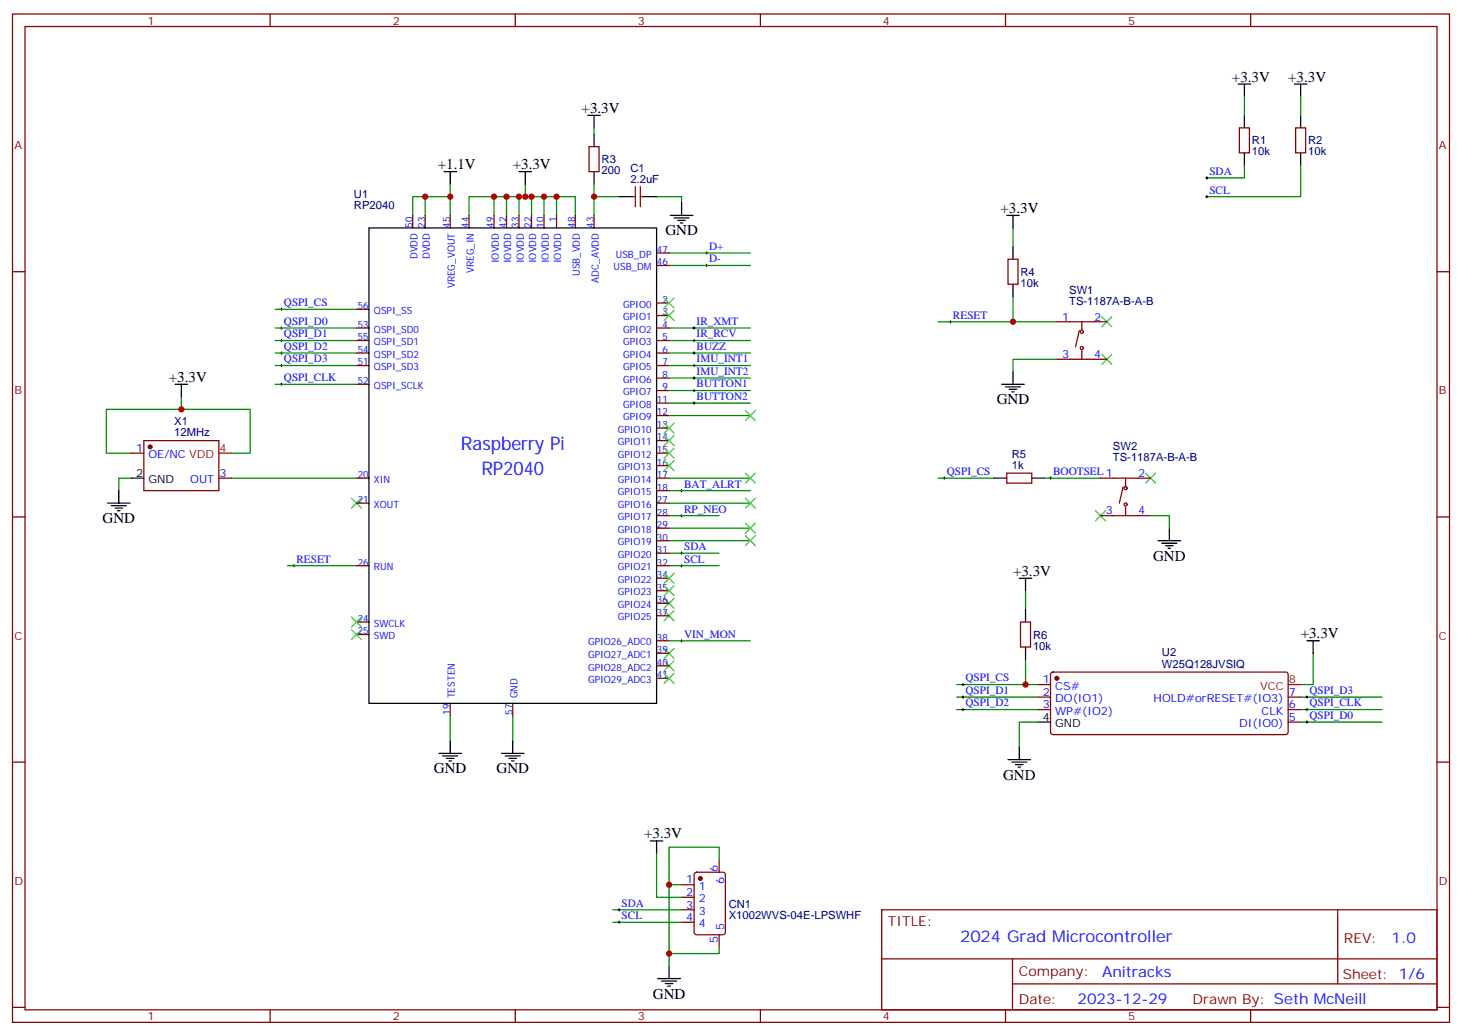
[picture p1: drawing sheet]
<svg xmlns="http://www.w3.org/2000/svg" width="412mm" height="292mm" viewBox="0 0 412 292" stroke-linecap="round" stroke-linejoin="round" font-family="sans-serif">
<g fill="none" stroke="#870000" stroke-width=".35">
<path d="M3.5 4h405.4v284.3h-405.4zM7.1 7.5h398.2v277.3h-398.2zM76.2 4v3.5M145.3 4v3.5M214.5 4v3.5M283.6 4v3.5M352.8 4v3.5M349.6 36.1h2.8v7h-2.8zM365.5 36.1h2.8v7h-2.8zM166.2 41.3h2.8v7.1h-2.8zM178.2 55.5h1M179.2 52.6v5.7"/>
<path d="M180.6 52.6v5.7M180.6 55.5h1.1M3.5 76.6h3.6M116.4 60.7v3.6M119.9 60.7v3.6M127 60.7v3.6M132.3 60.7v3.6M139.3 60.7v3.6M142.9 60.7v3.6M146.4 60.7v3.6M149.9 60.7v3.6M153.5 60.7v3.6"/>
<path d="M157 60.7v3.6M162.3 60.7v3.6M167.6 60.7v3.6M185.2 71.3h3.5M185.2 74.9h3.5M284.3 73.1h2.9v7.1h-2.9zM405.3 76.6h3.6M100.5 99.6h3.6M100.5 87.2h3.6M100.5 96h3.6M100.5 92.5h3.6M185.2 99.6h3.5"/>
<path d="M185.2 96h3.5M185.2 92.5h3.5M185.2 89h3.5M185.2 85.4h3.5M298.1 90.7h14.1M304.4 93.2l-1 4.6M305.2 90.7v2.5M305.2 98.8v2.5M100.5 103.1h3.6M100.5 108.4h3.6M185.2 110.1h3.5M185.2 106.6h3.5"/>
<path d="M185.2 103.1h3.5M185.2 117.2h3.5M185.2 113.7h3.5M298.1 101.3h14.1M37 127.8h3.6M40.6 124.2h21.1v14.2h-21.1zM61.7 134.8h3.6M100.5 134.8h3.6M185.2 127.8h3.5M185.2 134.8h3.5M185.2 138.4h3.5M185.2 131.3h3.5"/>
<path d="M185.2 124.2h3.5M185.2 120.7h3.5M284 133.4h7v2.8h-7zM310.4 134.8h14.2M316.8 137.3l-1.1 4.6M317.5 134.8v2.5M3.5 145.8h3.6M100.5 159.5h3.6M100.5 141.9h3.6M185.2 159.5h3.5M185.2 156h3.5M185.2 152.5h3.5"/>
<path d="M185.2 148.9h3.5M185.2 145.4h3.5M185.2 141.9h3.5M310.4 145.4h14.2M317.5 142.9v2.5M405.3 145.8h3.6M100.5 178.9h3.6M100.5 175.4h3.6M185.2 173.6h3.5M185.2 170.1h3.5M185.2 166.6h3.5M185.2 163.1h3.5"/>
<path d="M287.9 175.4h2.8v7.1h-2.8zM127 198.3v3.6M144.6 198.3v3.6M185.2 191.3h3.5M185.2 187.7h3.5M185.2 184.2h3.5M185.2 180.7h3.5M292.8 193h3.5M292.8 196.6h3.5M296.6 189.7l.4-.2 65.9 .1 .5 .6-.1 16.5-.6 .5-65.9-.1-.5-.7v-16.2zM363.4 196.6h3.5M3.5 214.9h3.6"/>
<path d="M292.8 200.1h3.5M363.4 200.1h3.5M363.4 203.6h3.5M405.3 214.9h3.6M192.3 256.5h3.5M192.3 253h3.5M192.3 249.5h3.5M196 246.2l.5-.2h7.4l.7 .4v16.5l-.5 .6-7.6 .1-.7-.5v-16.4zM202.8 242.4v3.6M248.7 256.5h156.6v28.3h-156.6zM377.3 256.6v20.8M192.3 260.1h3.5"/>
<path d="M202.8 263.6v3.5M248.7 270.4h156.5M285.6 277.4h119.6M285.6 270.4v14.1M3.5 284.1h3.6M76.2 284.8v3.5M145.3 284.8v3.5M214.5 284.8v3.5M283.6 284.8v3.5M352.8 284.8v3.5M405.3 284.1h3.6"/>
<circle cx="305.2" cy="93.6" r=".44"/>
<circle cx="305.2" cy="98.1" r=".44"/>
<circle cx="317.5" cy="137.7" r=".44"/>
<circle cx="317.5" cy="142.2" r=".44"/>
</g>
<g fill="none" stroke="#008700" stroke-width=".35">
<path d="M167.6 36.1v1.7M351 27.2v5.3M366.9 27.2v5.3M119.9 55.5v5.2M127 55.5h-10.6v5.2M127 51.9v8.8M139.3 55.5h-7v5.2M142.9 55.5v5.2M146.4 55.5v5.2M148.2 51.9v3.6M149.9 55.5v5.2M153.5 55.5v5.2"/>
<path d="M157 55.5h5.3v5.2M167.6 55.5h7M167.6 51.9v8.8M185.2 55.5h7.1v1.7M351 46.6v3.6h-10.6M366.9 46.6v8.9h-26.5M139.3 60.7v-5.2h17.7v5.2M188.7 74.9h23M188.7 71.3h23M285.8 64.3v5.3M77.6 96h22.9M77.6 92.5h22.9"/>
<path d="M77.6 99.6h22.9M77.6 87.2h22.9M188.7 96h23M188.7 92.5h23M188.7 99.6h23M264.6 90.7h21.2M285.8 83.7v7h12.3M51.2 111.9v3.5M77.6 108.4h22.9M77.6 103.1h22.9M188.7 103.1h23M188.7 106.6h23"/>
<path d="M188.7 110.1h23M188.7 113.7h23M188.7 117.2h23M298.1 101.3h-12.3v3.5M37 134.8h-3.5v3.6M37 127.8h-7v-12.4h40.6v12.4h-5.3M65.3 134.8h35.2M188.7 134.8h23M188.7 138.4h23M264.6 134.8h15.9M294.6 134.8h15.8M81.1 159.5h19.4"/>
<path d="M188.7 152.5h23M188.7 148.9h23M188.7 159.5h14.1M188.7 156h14.1M188.7 145.4h14.1M188.7 141.9h23M324.6 145.4h5.2v3.5M289.3 166.6v5.3M188.7 180.7h23M269.9 193h22.9M269.9 196.6h22.9M289.3 186v7"/>
<path d="M366.9 196.6h22.9M370.4 184.2v8.8h-3.5M127 201.9v7M144.6 201.9v7M269.9 200.1h22.9M292.8 203.6h-5.3v7.1M366.9 203.6h22.9M366.9 200.1h22.9M172.9 256.5h19.4M185.2 240.7v12.3h7.1M188.7 249.5h3.6M202.8 242.4v-3.5h-14.1v33.5"/>
<path d="M172.9 260.1h19.4M202.8 267.1v1.8h-14.1"/>
</g>
<g fill="none" stroke="#3c3" stroke-width=".35">
<path d="M187.3 84l2.8 2.9M187.3 87.6l2.8 2.8M190.1 84l-2.8 2.9M190.1 87.6l-2.8 2.8M310.8 99.9l2.8 2.8M310.8 89.3l2.8 2.8M313.6 99.9l-2.8 2.8M313.6 89.3l-2.8 2.8M187.3 119.3l2.8 2.8M190.1 119.3l-2.8 2.8M210.3 115.8l2.8 2.8M213.1 115.8l-2.8 2.8"/>
<path d="M187.3 122.8l2.8 2.9M187.3 126.4l2.8 2.8M187.3 129.9l2.8 2.8M190.1 122.8l-2.8 2.9M190.1 126.4l-2.8 2.8M190.1 129.9l-2.8 2.8M210.3 133.4l2.8 2.8M213.1 133.4l-2.8 2.8M323.1 133.4l2.9 2.8M326 133.4l-2.9 2.8M99.1 140.5l2.9 2.8M102 140.5l-2.9 2.8"/>
<path d="M210.3 140.5l2.8 2.8M210.3 147.5l2.8 2.9M210.3 151.1l2.8 2.8M213.1 140.5l-2.8 2.8M213.1 147.5l-2.8 2.9M213.1 151.1l-2.8 2.8M309 144l2.9 2.8M311.9 144l-2.9 2.8M99.1 174l2.9 2.8M99.1 177.5l2.9 2.8M102 174l-2.9 2.8M102 177.5l-2.9 2.8"/>
<path d="M187.3 172.2l2.8 2.8M187.3 168.7l2.8 2.8M187.3 161.6l2.8 2.9M187.3 165.2l2.8 2.8M190.1 172.2l-2.8 2.8M190.1 168.7l-2.8 2.8M190.1 161.6l-2.8 2.9M190.1 165.2l-2.8 2.8M187.3 186.3l2.8 2.9M187.3 182.8l2.8 2.8M187.3 189.9l2.8 2.8M190.1 186.3l-2.8 2.9"/>
<path d="M190.1 182.8l-2.8 2.8M190.1 189.9l-2.8 2.8"/>
</g>
<g fill="none" stroke="#000" stroke-width=".28">
<path d="M340.1 50.2h.7M340.1 55.5h.7M340.4 49.8v.7M340.4 55.1v.7M199 71.3h.7M199 74.9h.7M199.3 71v.7M199.3 74.5v.7M79 92.5h.7M79 96h.7M79 99.6h.7M79 87.2h.7"/>
<path d="M79.4 86.9v.7M79.4 92.1v.8M79.4 95.7v.7M79.4 99.2v.7M195.4 92.5h.7M195.4 96h.7M195.4 99.6h.7M195.8 92.1v.8M195.8 95.7v.7M195.8 99.2v.7M267.8 90.7h.7M268.1 90.4v.7"/>
<path d="M79 103.1h.7M79 108.4h.7M79.4 102.7v.7M79.4 108v.7M195.4 103.1h.7M195.4 106.6h.7M195.4 110.1h.7M195.4 113.7h.7M195.8 102.7v.7M195.8 106.3v.7M195.8 109.8v.7M195.8 113.3v.7"/>
<path d="M191.9 138.4h.7M192.3 138v.7M266 134.8h.7M266.3 134.5v.7M296 134.8h.7M296.3 134.5v.7M82.5 159.5h.8M82.9 159.2v.7M191.9 159.5h.7M191.9 156h.7M191.9 145.4h.7M192.3 145.1v.7"/>
<path d="M192.3 155.6v.8M192.3 159.2v.7M191.9 180.7h.7M192.3 180.3v.7M271.3 193h.7M271.3 196.6h.7M271.6 192.7v.7M271.6 196.2v.7M271.6 199.7v.7M368.3 196.6h.7M368.7 196.2v.7M368.7 199.7v.7"/>
<path d="M271.3 200.1h.7M368.3 200.1h.7M368.3 203.6h.7M368.7 203.3v.7M174.3 256.5h.7M174.6 256.2v.7M174.6 259.7v.7M174.3 260.1h.7"/>
</g>
<g fill="none" stroke="#000" stroke-width=".35">
<path d="M165.8 32.5h3.5M167.6 32.5v3.6M167.6 37.8v3.5M349.2 23.7h3.6M351 23.7v3.5M351 32.5v3.6M365.1 23.7h3.6M366.9 23.7v3.5M366.9 32.5v3.6M125.2 48.4h3.6M127 48.4v3.5M146.4 48.4h3.5"/>
<path d="M148.2 48.4v3.5M167.6 48.4v3.5M174.6 55.5h3.6M181.7 55.5h3.5M192.3 57.2v3.5M351 43.1v3.5M366.9 43.1v3.5M104.1 64.3h81.1v134h-81.1zM189.1 60.7h6.3M190.1 61.5h4.3M191.2 62.2h2.1M191.9 62.9h.7"/>
<path d="M284 60.7h3.5M285.8 60.7v3.6M285.8 69.6v3.5M285.8 80.2v3.5M49.4 108.4h3.5M51.2 108.4v3.5M282.6 108.4h6.3M283.6 109.1h4.3M284.7 109.8h2.1M285.4 110.5h.7M285.8 104.8v3.6M33.5 138.4v3.5"/>
<path d="M37 134.8h3.6M280.5 134.8h3.5M291 134.8h3.6M30.3 141.9h6.4M31.4 142.6h4.2M32.5 143.3h2.1M33.2 144h.7M326.7 152.5h6.3M327.7 153.2h4.3M328.8 153.9h2.1M329.5 154.6h.7M329.8 148.9v3.6"/>
<path d="M287.5 163.1h3.5M289.3 163.1v3.5M289.3 171.9v3.5M289.3 182.5v3.5M368.7 180.7h3.5M370.4 180.7v3.5M123.8 212.4h6.4M124.9 213.1h4.2M125.9 213.9h2.2M126.6 214.6h.8M127 208.9v3.5M141.5 212.4h6.3"/>
<path d="M142.5 213.1h4.3M143.6 213.9h2.1M144.3 214.6h.7M144.6 208.9v3.5M284.3 214.2h6.4M285.4 214.9h4.2M286.5 215.6h2.1M287.2 216.3h.7M287.5 210.7v3.5M292.8 203.6h3.5M183.4 237.1h3.6M185.2 237.1v3.6"/>
<path d="M185.6 275.9h6.3M186.6 276.6h4.3M187.7 277.4h2.1M188.4 278.1h.7M188.7 272.4v3.5"/>
</g>
<g fill="#870000" stroke="#870000" stroke-width=".35">
<circle cx="42.3" cy="126" r=".53"/>
<circle cx="298.1" cy="191.3" r=".53"/>
<circle cx="197.6" cy="247.7" r=".53"/>
</g>
<path d="M61.7 127.8h3.6M363.4 193h3.5" fill="none" stroke="#f00" stroke-width=".35"/>
<g fill="#c00">
<circle cx="285.8" cy="90.7" r=".88"/>
<circle cx="289.3" cy="193" r=".88"/>
<circle cx="51.2" cy="115.4" r=".88"/>
<circle cx="167.6" cy="55.5" r=".88"/>
<circle cx="119.9" cy="55.5" r=".88"/>
<circle cx="127" cy="55.5" r=".88"/>
<circle cx="139.3" cy="55.5" r=".88"/>
<circle cx="157" cy="55.5" r=".88"/>
<circle cx="153.5" cy="55.5" r=".88"/>
<circle cx="149.9" cy="55.5" r=".88"/>
<circle cx="146.4" cy="55.5" r=".88"/>
<circle cx="142.9" cy="55.5" r=".88"/>
<circle cx="148.2" cy="55.5" r=".88"/>
<circle cx="188.7" cy="268.9" r=".88"/>
<circle cx="188.7" cy="249.5" r=".88"/>
</g>
<g font-size="5.3" fill="#00f">
<text x="130" y="126.9">Raspberry Pi</text>
<text x="135.8" y="133.9">RP2040</text>
</g>
<text font-size="4.6" fill="#00f" x="270.8" y="265.6">2024 Grad Microcontroller</text>
<g font-size="4.2">
<text x="347.5" y="23">+3.3V</text>
<text x="363.4" y="23">+3.3V</text>
<text x="164" y="31.8">+3.3V</text>
<text x="123.5" y="47.7">+1.1V</text>
<text x="144.6" y="47.7">+3.3V</text>
<text x="282.2" y="60">+3.3V</text>
<text x="187.7" y="66.4">GND</text>
<text x="47.6" y="107.7">+3.3V</text>
<text x="281.2" y="114">GND</text>
<text x="28.9" y="147.5">GND</text>
<text x="325.3" y="158.1">GND</text>
<text x="285.8" y="162.3">+3.3V</text>
<text x="366.9" y="180">+3.3V</text>
<text x="122.4" y="218.1">GND</text>
<text x="140.1" y="218.1">GND</text>
<text x="282.9" y="219.9">GND</text>
<text x="181.7" y="236.4">+3.3V</text>
<text x="184.1" y="281.6">GND</text>
</g>
<g font-size="4.2" fill="#00f">
<text x="392.5" y="265.8">1.0</text>
<text x="310.9" y="275.4">Anitracks</text>
<text x="304" y="283.2">2023-12-29</text>
</g>
<g font-size="3.9" fill="#800">
<text x="250.5" y="261.1">TITLE:</text>
<text x="379.1" y="265.8">REV:</text>
<text x="287.4" y="275.3">Company:</text>
<text x="378.7" y="275.9">Sheet: 1/6</text>
<text x="287.4" y="283">Date:</text>
<text x="336.4" y="283.1">Drawn By: Seth McNeill</text>
</g>
<g font-size="3.2" fill="#800">
<text x="41.6" y="6.9">1</text>
<text x="110.8" y="6.9">2</text>
<text x="179.9" y="6.9">3</text>
<text x="249.1" y="6.9">4</text>
<text x="318.2" y="6.9">5</text>
<text x="4.1" y="42.1">A</text>
<text x="405.9" y="42.1">A</text>
<text x="4.1" y="111.2">B</text>
<text x="405.9" y="111.2">B</text>
<text x="4.1" y="180.3">C</text>
<text x="405.9" y="180.3">C</text>
<text x="4.1" y="249.5">D</text>
<text x="405.9" y="249.5">D</text>
<text x="41.6" y="287.8">1</text>
<text x="110.8" y="287.8">2</text>
<text x="179.9" y="287.8">3</text>
<text x="249.1" y="287.8">4</text>
<text x="318.2" y="287.8">5</text>
</g>
<g font-size="3.2" fill="#000080">
<text x="353.1" y="40.7">R1</text>
<text x="369" y="40.7">R2</text>
<text x="169.7" y="46">R3</text>
<text x="353.1" y="43.8">10k</text>
<text x="369" y="43.8">10k</text>
<text x="169.7" y="49.1">200</text>
<text x="177.8" y="51.6">2.2uF</text>
<text x="177.8" y="48.5">C1</text>
<text x="99.8" y="59">RP2040</text>
<text x="99.8" y="55.7">U1</text>
<text x="287.9" y="77.8">R4</text>
<text x="287.9" y="80.9">10k</text>
<text x="301.6" y="82.9">SW1</text>
<text x="301.6" y="86">TS-1187A-B-A-B</text>
<text x="49.1" y="119.8">X1</text>
<text x="49.1" y="123">12MHz</text>
<text x="285.4" y="129.2">R5</text>
<text x="313.9" y="130.1">TS-1187A-B-A-B</text>
<text x="313.9" y="127">SW2</text>
<text x="285.4" y="132.4">1k</text>
<text x="291.4" y="183.2">10k</text>
<text x="291.4" y="180.1">R6</text>
<text x="327.7" y="185.1">U2</text>
<text x="327.7" y="188.4">W25Q128JVSIQ</text>
<text x="205.6" y="256">CN1</text>
<text x="205.6" y="259">X1002WVS-04E-LPSWHF</text>
</g>
<g font-size="3.2" fill="#00f">
<text x="341.1" y="49.3">SDA</text>
<text x="341.1" y="54.6">SCL</text>
<text x="200" y="70.4">D+</text>
<text x="200" y="74">D-</text>
<text x="80.1" y="86.3">QSPI_CS</text>
<text x="268.8" y="89.9">RESET</text>
<text x="80.1" y="95.1">QSPI_D1</text>
<text x="80.1" y="91.6">QSPI_D0</text>
<text x="196.5" y="91.6">IR_XMT</text>
<text x="196.5" y="95.1">IR_RCV</text>
<text x="299.6" y="90.4">1</text>
<text x="308.7" y="90.4">2</text>
<text x="80.1" y="98.7">QSPI_D2</text>
<text x="196.5" y="98.7">BUZZ</text>
<text x="299.6" y="101">3</text>
<text x="308.7" y="101">4</text>
<text x="80.1" y="102.2">QSPI_D3</text>
<text x="80.1" y="107.5">QSPI_CLK</text>
<text x="196.5" y="102.2">IMU_INT1</text>
<text x="196.5" y="105.7">IMU_INT2</text>
<text x="196.5" y="109.3">BUTTON1</text>
<text x="196.5" y="112.8">BUTTON2</text>
<text x="38.4" y="127.4">1</text>
<text x="41.9" y="129.2">OE/NC VDD</text>
<text x="53.7" y="136.2">OUT</text>
<text x="61.9" y="134.5">3</text>
<text x="193" y="137.5">BAT_ALRT</text>
<text x="267.1" y="133.9">QSPI_CS</text>
<text x="297" y="133.9">BOOTSEL 1</text>
<text x="321" y="134.5">2</text>
<text x="193" y="144.5">RP_NEO</text>
<text x="312" y="145.1">3</text>
<text x="321" y="145.1">4</text>
<text x="193" y="155.1">SDA</text>
<text x="83.6" y="158.6">RESET</text>
<text x="193" y="158.6">SCL</text>
<text x="193" y="179.8">VIN_MON</text>
<text x="272.3" y="192.2">QSPI_CS</text>
<text x="272.3" y="195.7">QSPI_D1</text>
<text x="294.1" y="192.7">1</text>
<text x="294.1" y="196.2">2</text>
<text x="297.6" y="194.5">CS#</text>
<text x="297.6" y="198">DO(IO1)</text>
<text x="325.4" y="198">HOLD#orRESET#(IO3)</text>
<text x="363.5" y="196.2">7</text>
<text x="369.4" y="195.7">QSPI_D3</text>
<text x="272.3" y="199.2">QSPI_D2</text>
<text x="294.1" y="199.7">3</text>
<text x="297.6" y="201.5">WP#(IO2)</text>
<text x="355.9" y="201.5">CLK</text>
<text x="363.5" y="203.3">5</text>
<text x="363.5" y="199.7">6</text>
<text x="369.4" y="199.2">QSPI_CLK</text>
<text x="369.4" y="202.7">QSPI_D0</text>
<text x="349.5" y="205">DI(IO0)</text>
<text x="202.5" y="245.8" transform="rotate(-90 202.5 245.8)">6</text>
<text x="193.6" y="249.1">1</text>
<text x="197.1" y="250.9">1</text>
<text x="204.3" y="249.3" transform="rotate(-90 204.3 249.3)">6</text>
<text x="175.3" y="255.7">SDA</text>
<text x="193.6" y="256.2">3</text>
<text x="193.6" y="252.7">2</text>
<text x="197.1" y="258">3</text>
<text x="197.1" y="254.4">2</text>
<text x="175.3" y="259.2">SCL</text>
<text x="193.6" y="259.7">4</text>
<text x="197.1" y="261.5">4</text>
<text x="204.3" y="262.3" transform="rotate(-90 204.3 262.3)">5</text>
<text x="202.5" y="265.8" transform="rotate(-90 202.5 265.8)">5</text>
</g>
<g font-size="3.2" fill="#f00">
<text x="61.9" y="127.4">4</text>
<text x="355.5" y="194.5">VCC</text>
<text x="363.5" y="192.7">8</text>
</g>
<g font-size="3.2">
<text x="38.4" y="134.5">2</text>
<text x="41.9" y="136.2">GND</text>
<text x="294.1" y="203.3">4</text>
<text x="297.6" y="205">GND</text>
</g>
<g font-size="2.8" fill="#00f">
<text x="116.4" y="64.2" transform="rotate(-90 116.4 64.2)">50</text>
<text x="119.9" y="64.2" transform="rotate(-90 119.9 64.2)">23</text>
<text x="127" y="64.2" transform="rotate(-90 127 64.2)">45</text>
<text x="132.3" y="64.2" transform="rotate(-90 132.3 64.2)">44</text>
<text x="139.3" y="64.2" transform="rotate(-90 139.3 64.2)">49</text>
<text x="142.8" y="64.2" transform="rotate(-90 142.8 64.2)">42</text>
<text x="146.4" y="64.2" transform="rotate(-90 146.4 64.2)">33</text>
<text x="149.9" y="64.2" transform="rotate(-90 149.9 64.2)">22</text>
<text x="153.4" y="64.2" transform="rotate(-90 153.4 64.2)">10</text>
<text x="157" y="62.6" transform="rotate(-90 157 62.6)">1</text>
<text x="162.2" y="64.2" transform="rotate(-90 162.2 64.2)">48</text>
<text x="167.5" y="64.2" transform="rotate(-90 167.5 64.2)">43</text>
<text x="185.3" y="71.3">47</text>
<text x="117.7" y="73.1" transform="rotate(-90 117.7 73.1)">DVDD</text>
<text x="121.3" y="73.1" transform="rotate(-90 121.3 73.1)">DVDD</text>
<text x="133.6" y="77.1" transform="rotate(-90 133.6 77.1)">VREG_IN</text>
<text x="140.7" y="74.2" transform="rotate(-90 140.7 74.2)">IOVDD</text>
<text x="144.2" y="74.2" transform="rotate(-90 144.2 74.2)">IOVDD</text>
<text x="147.7" y="74.2" transform="rotate(-90 147.7 74.2)">IOVDD</text>
<text x="151.3" y="74.2" transform="rotate(-90 151.3 74.2)">IOVDD</text>
<text x="154.8" y="74.2" transform="rotate(-90 154.8 74.2)">IOVDD</text>
<text x="158.3" y="74.2" transform="rotate(-90 158.3 74.2)">IOVDD</text>
<text x="163.6" y="77.8" transform="rotate(-90 163.6 77.8)">USB_VDD</text>
<text x="173.1" y="76.2">USB_DM</text>
<text x="173.7" y="72.7">USB_DP</text>
<text x="185.3" y="74.8">46</text>
<text x="128.3" y="81.3" transform="rotate(-90 128.3 81.3)">VREG_VOUT</text>
<text x="168.9" y="79.7" transform="rotate(-90 168.9 79.7)">ADC_AVDD</text>
<text x="100.9" y="87.2">56</text>
<text x="105.5" y="88.5">QSPI_SS</text>
<text x="175.8" y="86.8">GPIO0</text>
<text x="186.8" y="88.9">3</text>
<text x="186.8" y="85.4">2</text>
<text x="100.9" y="96">55</text>
<text x="100.9" y="92.5">53</text>
<text x="105.5" y="93.8">QSPI_SD0</text>
<text x="175.8" y="93.8">GPIO2</text>
<text x="175.8" y="90.3">GPIO1</text>
<text x="186.8" y="96">5</text>
<text x="186.8" y="92.5">4</text>
<text x="100.9" y="99.5">54</text>
<text x="105.5" y="97.3">QSPI_SD1</text>
<text x="105.5" y="100.9">QSPI_SD2</text>
<text x="175.8" y="100.9">GPIO4</text>
<text x="175.8" y="97.3">GPIO3</text>
<text x="186.8" y="99.5">6</text>
<text x="100.9" y="103">51</text>
<text x="105.5" y="104.4">QSPI_SD3</text>
<text x="175.8" y="107.9">GPIO6</text>
<text x="175.8" y="104.4">GPIO5</text>
<text x="186.8" y="106.6">8</text>
<text x="186.8" y="103">7</text>
<text x="100.9" y="108.3">52</text>
<text x="105.5" y="109.7">QSPI_SCLK</text>
<text x="175.8" y="111.5">GPIO7</text>
<text x="185.3" y="113.6">11</text>
<text x="186.8" y="110.1">9</text>
<text x="175.8" y="118.5">GPIO9</text>
<text x="175.8" y="115">GPIO8</text>
<text x="185.3" y="117.2">12</text>
<text x="174.2" y="125.6">GPIO11</text>
<text x="174.2" y="122">GPIO10</text>
<text x="185.3" y="124.2">14</text>
<text x="185.3" y="120.7">13</text>
<text x="174.2" y="129.1">GPIO12</text>
<text x="185.3" y="131.3">16</text>
<text x="185.3" y="127.7">15</text>
<text x="100.9" y="134.8">20</text>
<text x="105.5" y="136.2">XIN</text>
<text x="174.2" y="136.2">GPIO14</text>
<text x="174.2" y="132.6">GPIO13</text>
<text x="185.3" y="134.8">17</text>
<text x="100.9" y="141.9">21</text>
<text x="105.5" y="143.2">XOUT</text>
<text x="174.2" y="143.2">GPIO16</text>
<text x="174.2" y="139.7">GPIO15</text>
<text x="185.3" y="141.9">27</text>
<text x="185.3" y="138.3">18</text>
<text x="174.2" y="146.7">GPIO17</text>
<text x="185.3" y="148.9">29</text>
<text x="185.3" y="145.4">28</text>
<text x="174.2" y="153.8">GPIO19</text>
<text x="174.2" y="150.3">GPIO18</text>
<text x="185.3" y="156">31</text>
<text x="185.3" y="152.4">30</text>
<text x="100.9" y="159.5">26</text>
<text x="105.5" y="160.8">RUN</text>
<text x="174.2" y="160.8">GPIO21</text>
<text x="174.2" y="157.3">GPIO20</text>
<text x="185.3" y="159.5">32</text>
<text x="174.2" y="167.9">GPIO23</text>
<text x="174.2" y="164.4">GPIO22</text>
<text x="185.3" y="166.5">35</text>
<text x="185.3" y="163">34</text>
<text x="174.2" y="171.4">GPIO24</text>
<text x="185.3" y="173.6">37</text>
<text x="185.3" y="170.1">36</text>
<text x="100.9" y="178.9">25</text>
<text x="100.9" y="175.4">24</text>
<text x="105.5" y="176.7">SWCLK</text>
<text x="174.2" y="175">GPIO25</text>
<text x="105.5" y="180.3">SWD</text>
<text x="165.9" y="185.5">GPIO27_ADC1</text>
<text x="165.9" y="182">GPIO26_ADC0</text>
<text x="185.3" y="184.2">39</text>
<text x="185.3" y="180.7">38</text>
<text x="165.9" y="189.1">GPIO28_ADC2</text>
<text x="185.3" y="191.2">41</text>
<text x="185.3" y="187.7">40</text>
<text x="128.3" y="196.9" transform="rotate(-90 128.3 196.9)">TESTEN</text>
<text x="146" y="196.9" transform="rotate(-90 146 196.9)">GND</text>
<text x="165.9" y="192.6">GPIO29_ADC3</text>
<text x="127" y="201.5" transform="rotate(-90 127 201.5)">19</text>
<text x="144.6" y="201.5" transform="rotate(-90 144.6 201.5)">57</text>
</g>
</svg>
